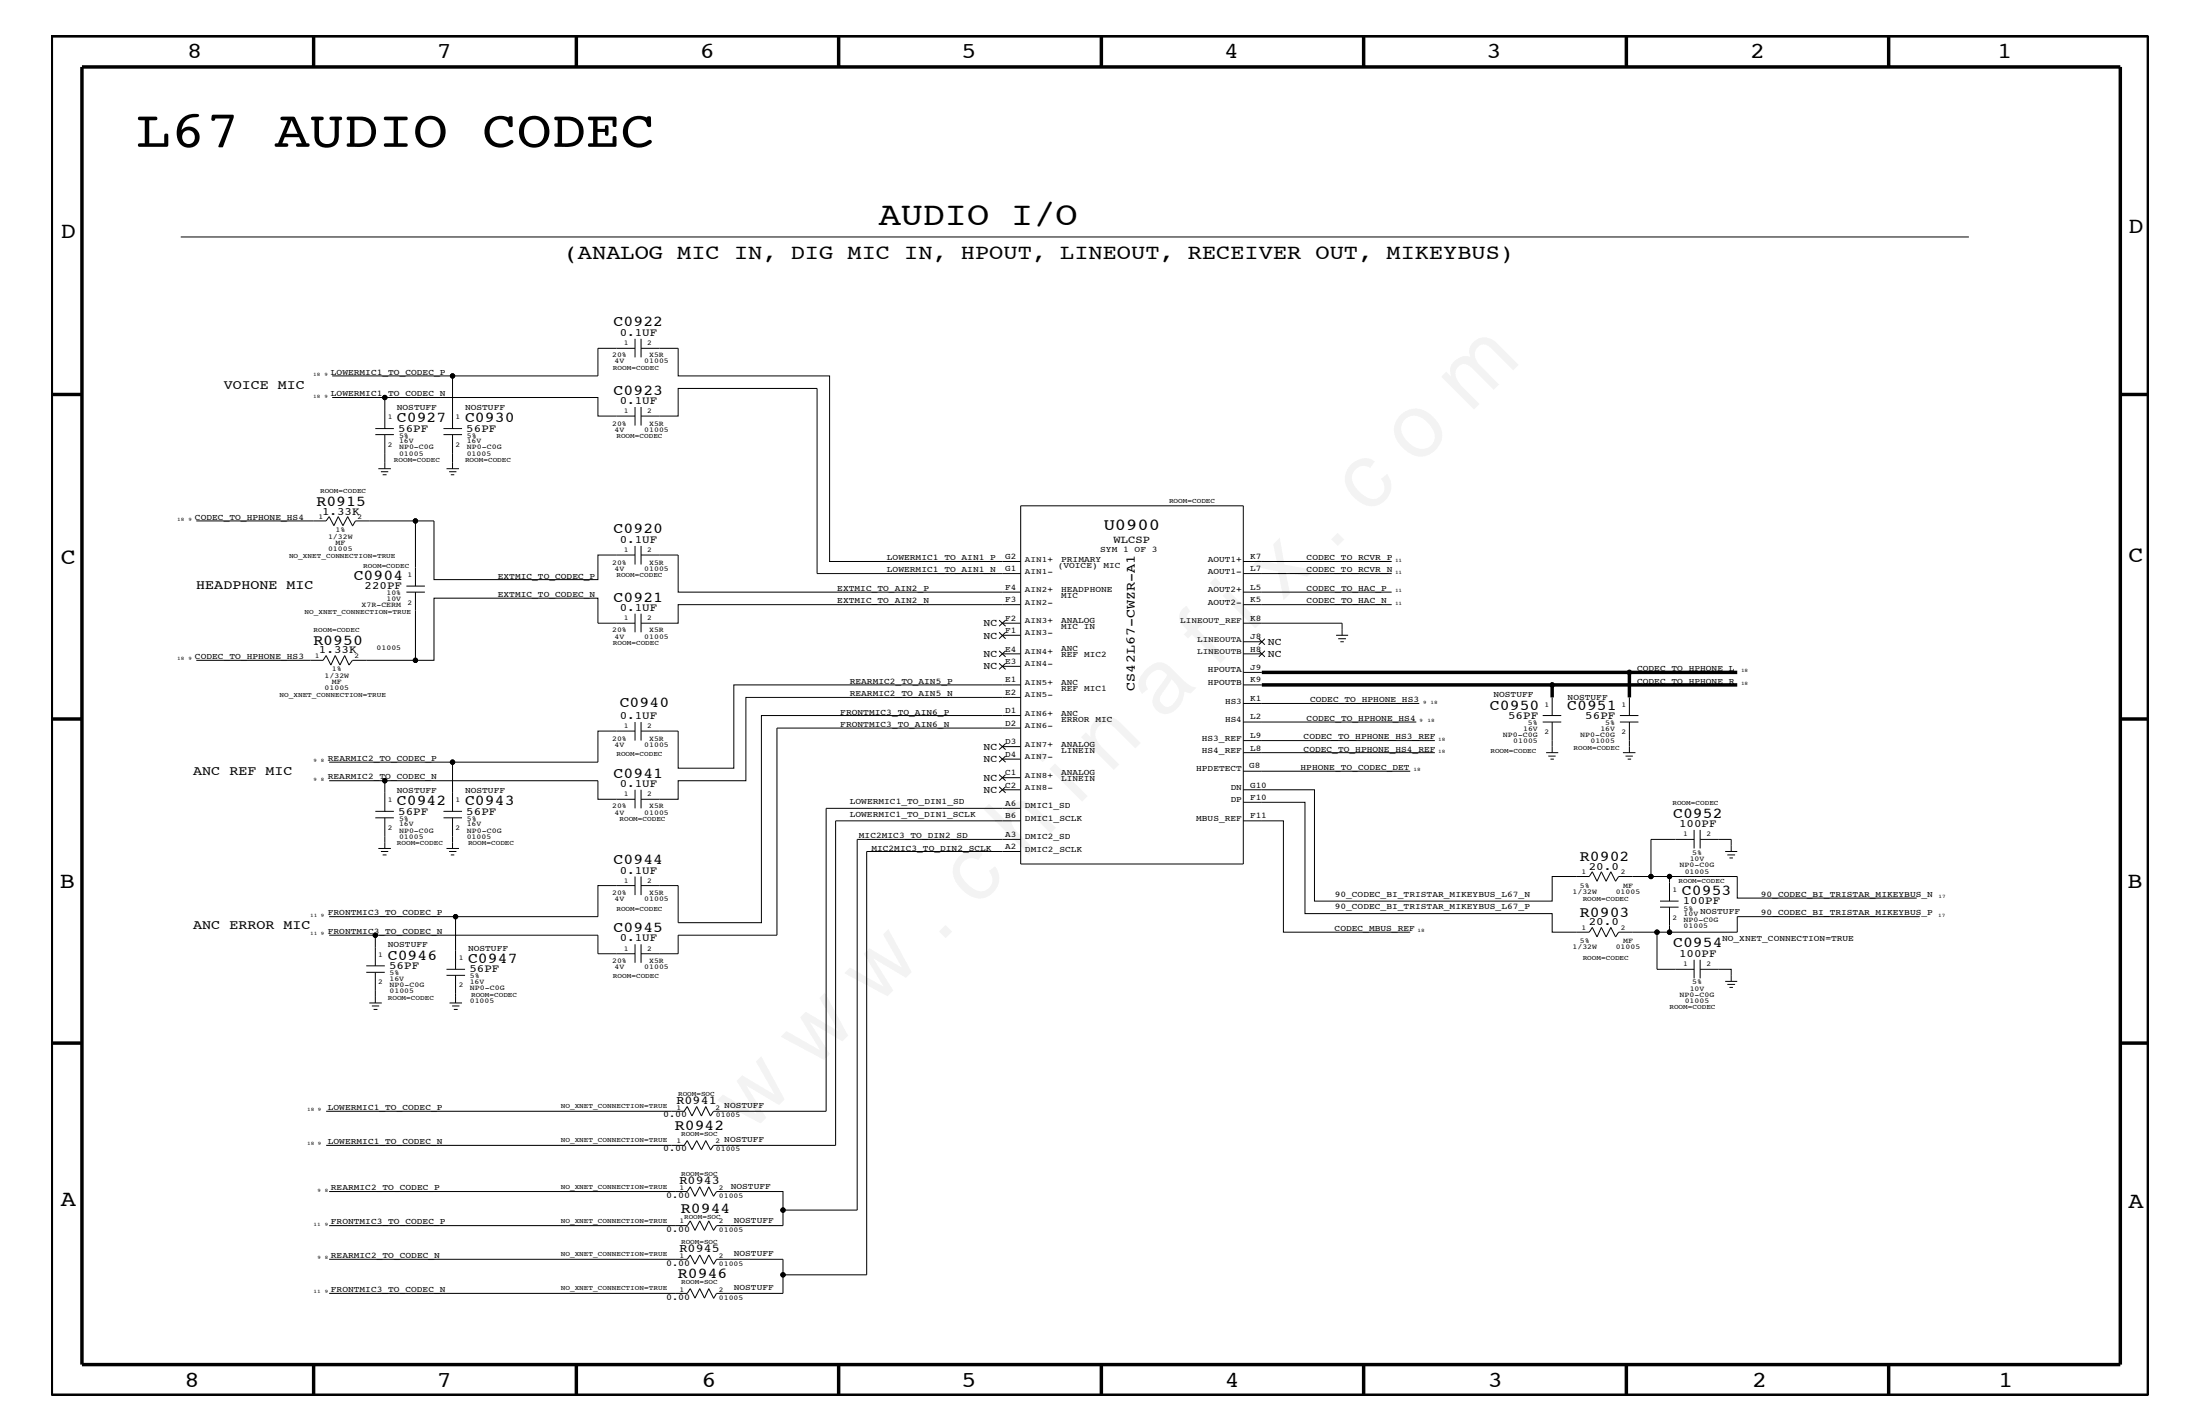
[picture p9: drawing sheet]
<svg xmlns="http://www.w3.org/2000/svg" width="432mm" height="279mm" viewBox="0 0 432 279" stroke-linecap="round" stroke-linejoin="round" font-family="sans-serif">
<g fill="none" stroke="#000" stroke-width=".2">
<path d="M35.5 46.5h350.9M65.2 78h10.3v6.1M75.5 78h41.9v3.6h7.2M88.8 73.8v10.3M124.6 68.3h-7.2v5.5h-52.2M124.6 66.5v3.6M124.6 79.9v3.6M125.8 68.3h7.3v5.5h29.7v36.4h34M125.8 66.5v3.6M125.8 79.9v3.6M73.7 85.3h3.6M73.7 84.1h3.6"/>
<path d="M74.3 92h2.4M74.8 92.6h1.4M75.1 93.2h.8M75.5 85.3v6.7M87 84.1h3.7M87 85.3h3.7M87.6 92h2.5M88.1 92.6h1.5M88.5 93.2h.7M88.8 85.3v6.7M125.8 81.6h7.3v-5.4h27.3v36.3h36.4M200.3 99.2h43.7v70.3h-43.7z"/>
<path d="M38.5 102.2h25.5l.6-.8 .9 1.7 .9-1.7 .9 1.7 .9-1.7 1 1.7M79.8 115h3.6M79.8 116.2h3.6M81.5 116.2v13.4h3.7v-12.2h32.2v4.9h7.2M81.5 102.2h-11.7l-.6 1M124.6 108.9h-7.2v4.8h-32.2v-11.5h-3.7v12.8M124.6 107.1v3.7M125.8 108.9h7.3v7.3h63.7M125.8 107.1v3.7M196.8 118.6h-63.7v3.7h-7.3M38.5 129.6h24.9l.6-1 .9 1.9 .9-1.9 .9 1.9 1-1.9 .8 1.9 .7-.9h12.3M124.6 120.4v3.7"/>
<path d="M125.8 120.4v3.7M196.8 136.8h-50.4v16.4h-13.3v3.6h-7.3M196.8 134.4h-52.8v16.3h-10.9v-7.3h-7.3M247.7 138h30.9M304.6 136.8v3.6M319.8 136.8v3.6M64.6 149.5h24.2M64.6 153.2h10.9M73.7 159.2h3.6M87 159.2h3.7M124.6 143.4h-7.2v6.1h-28.6v9.7M124.6 156.8h-7.2v-3.6h-41.9v6"/>
<path d="M124.6 141.7v3.6M124.6 155v3.6M125.8 141.7v3.6M125.8 155v3.6M196.8 142.9h-44.3v40.6h-19.4v3.6h-7.3M196.8 140.4h-47.4v40.6h-16.3v-7.2h-7.3M196.8 158.6h-34.7v59.4M247.7 141.7h30.3M247.7 151.3h29.1M247.7 157.4h8.4v21.9h48.5v3.6h7.3l.6-.9 1 1.8 .8-1.8 .9 1.8 1-1.8 .9 1.8 .6-.9h10M247.7 155h10.3v21.8h46.6v-4.8h7.3l.6-1 1 1.9 .8-1.9 .9 1.9 1-1.9 .9 1.9 .6-.9h6.3v-7.3h8.5M247.7 147.7h33.9"/>
<path d="M247.7 145.3h33.9M302.8 141.7h3.6M302.8 140.4h3.6M303.5 147.7h2.3M303.9 148.4h1.4M304.3 148.9h.7M304.6 141.7v6M317.9 141.7h3.7M317.9 140.4h3.7M318.5 147.7h2.5M319 148.4h1.5M319.5 148.9h.6"/>
<path d="M319.8 141.7v6M64.6 179.9h24.8v10.3M73.7 160.5h3.6M74.3 166.5h2.4M74.8 167.1h1.4M75.1 167.7h.8M75.5 160.5v6M87 160.5h3.7M87.6 166.5h2.5M88.1 167.1h1.5M88.5 167.7h.7M88.8 160.5v6"/>
<path d="M124.6 173.8h-7.2v6.1h-28M124.6 172v3.6M125.8 172v3.6M170.1 167.1v83h-16.4M196.8 164.7h-28.6v72.7h-14.5v-3.6h-13.1l-.6 .9-.9-1.8-.8 1.8-1-1.8-.9 1.8-.9-1.8-.6 .9h-70.3M196.8 161.1h-32.8v63.6M247.7 161.1h4.2v21.8h24.9M324 172h3.7v4.8M325.8 176.8h3.7M325.8 178h3.7M327.7 172h13.3v4.2h35.2M327.7 178v4.9h13.3v-3h35.8"/>
<path d="M332.5 162.8v3.7M333.7 164.7h6.1v2.4M333.7 162.8v3.7M338.6 167.1h2.4M339 167.7h1.6M339.4 168.3h.7M64.6 183.5h52.8v3.6h7.2M71.9 189.5h3.6M71.9 190.8h3.6M72.5 196.8h2.4M73 197.4h1.4M73.3 198.1h.8"/>
<path d="M73.7 183.5v6M73.7 190.8v6M87.6 190.2h3.7M87.6 191.4h3.7M88.2 196.8h2.5M88.7 197.4h1.5M89.1 198.1h.7M89.4 191.4v5.4M124.6 185.3v3.6M125.8 185.3v3.6M325.2 182.9v7.3h7.3M332.5 188.3v3.7"/>
<path d="M333.7 190.2h6.1v2.4M333.7 188.3v3.7M338.6 192.6h2.4M339 193.1h1.6M339.4 193.7h.7M134.9 217.1l-.6 .9h-70.3M134.9 223.8l-.6 .9h-70.3M153.7 237.4v3.1h-13.1l-.6 .9-.9-1.9-.8 1.9-1-1.9-.9 1.9-.9-1.9-.6 1h-70.3M64.6 253.8h70.3l.6-1 .9 1.9 .9-1.9 1 1.9 .8-1.9 .9 1.9M64.6 247.1h70.3l.6-.9 .9 1.8 .9-1.8 1 1.8 .8-1.8 .9 1.8M140 248.1l.6-1h13.1v6.7h-13.1l-.6 1"/>
<circle cx="75.5" cy="78" r=".42"/>
<circle cx="88.8" cy="73.8" r=".42"/>
<circle cx="81.5" cy="102.2" r=".42"/>
<circle cx="81.5" cy="129.6" r=".42"/>
<circle cx="304.6" cy="134.4" r=".42"/>
<circle cx="319.8" cy="131.9" r=".42"/>
<circle cx="75.5" cy="153.2" r=".42"/>
<circle cx="88.8" cy="149.5" r=".42"/>
<circle cx="89.4" cy="179.9" r=".42"/>
<circle cx="324" cy="172" r=".42"/>
<circle cx="327.7" cy="172" r=".42"/>
<circle cx="73.7" cy="183.5" r=".42"/>
<circle cx="325.2" cy="182.9" r=".42"/>
<circle cx="327.7" cy="182.9" r=".42"/>
<circle cx="153.7" cy="237.4" r=".42"/>
<circle cx="153.7" cy="250.1" r=".42"/>
</g>
<g fill="none" stroke="#000" stroke-width=".68" stroke-linecap="butt">
<path d="M10.1 7h411.6v266.8h-411.6zM16.1 13.1h400.1v254.6h-400.1zM61.6 7v6.1M113.1 7v6.1M164.6 7v6.1M216.2 7v6.1M267.6 7v6.1M319.2 7v6.1M370.7 7v6.1M10.1 77.4h6M416.2 77.4h5.5M247.7 131.9h93.3"/>
<path d="M247.7 134.4h93.3M304.6 134.4v2.4M319.8 131.9v4.9M10.1 141.1h6M416.2 141.1h5.5M10.1 204.7h6M416.2 204.7h5.5M61.6 267.7v6.1M113.1 267.7v6.1M164.6 267.7v6.1M216.2 268v5.8M267.6 267.7v6.1"/>
<path d="M319.2 267.7v6.1M370.7 267.7v6.1"/>
</g>
<g fill="#000">
<circle cx="75.5" cy="78" r=".42"/>
<circle cx="88.8" cy="73.8" r=".42"/>
<circle cx="81.5" cy="102.2" r=".42"/>
<circle cx="81.5" cy="129.6" r=".42"/>
<circle cx="304.6" cy="134.4" r=".42"/>
<circle cx="319.8" cy="131.9" r=".42"/>
<circle cx="75.5" cy="153.2" r=".42"/>
<circle cx="88.8" cy="149.5" r=".42"/>
<circle cx="89.4" cy="179.9" r=".42"/>
<circle cx="324" cy="172" r=".42"/>
<circle cx="327.7" cy="172" r=".42"/>
<circle cx="73.7" cy="183.5" r=".42"/>
<circle cx="325.2" cy="182.9" r=".42"/>
<circle cx="327.7" cy="182.9" r=".42"/>
<circle cx="153.7" cy="237.4" r=".42"/>
<circle cx="153.7" cy="250.1" r=".42"/>
</g>
<text font-size="17.6" x="147.1" y="222.6" transform="rotate(-45 147.1 222.6)">w w w . c h i n a f i x . c o m</text>
<text font-size="10.2" x="26.8" y="28.8">L67 AUDIO CODEC</text>
<text font-size="6.5" x="172.5" y="44.1">AUDIO I/O</text>
<g font-size="4.5">
<text x="36.7" y="11.5">8</text>
<text x="85.8" y="11.5">7</text>
<text x="137.3" y="11.5">6</text>
<text x="188.7" y="11.5">5</text>
<text x="240.3" y="11.5">4</text>
<text x="291.8" y="11.5">3</text>
<text x="343.5" y="11.5">2</text>
<text x="392" y="11.5">1</text>
<text x="11.9" y="46.8">D</text>
<text x="417.7" y="45.7">D</text>
<text x="11.9" y="110.6">C</text>
<text x="417.7" y="110.4">C</text>
<text x="11.8" y="174.3">B</text>
<text x="417.6" y="174.2">B</text>
<text x="11.9" y="236.7">A</text>
<text x="417.7" y="237.1">A</text>
<text x="36.2" y="272.1">8</text>
<text x="85.8" y="272.1">7</text>
<text x="137.7" y="272.1">6</text>
<text x="188.7" y="272.1">5</text>
<text x="240.4" y="272.1">4</text>
<text x="292" y="272.1">3</text>
<text x="343.9" y="272.1">2</text>
<text x="392.2" y="272.1">1</text>
</g>
<text font-size="4.1" x="110.7" y="50.7">(ANALOG MIC IN, DIG MIC IN, HPOUT, LINEOUT, RECEIVER OUT, MIKEYBUS)</text>
<text font-size="3.3" x="216.6" y="104.1">U0900</text>
<g font-size="3">
<text x="120.4" y="64">C0922</text>
<text x="120.4" y="77.4">C0923</text>
<text x="77.9" y="82.8">C0927</text>
<text x="91.3" y="82.8">C0930</text>
<text x="62.1" y="99.3">R0915</text>
<text x="120.4" y="104.7">C0920</text>
<text x="69.4" y="113.7">C0904</text>
<text x="120.4" y="118.1">C0921</text>
<text x="61.5" y="126.5">R0950</text>
<text x="121.6" y="138.6">C0940</text>
<text x="292.4" y="139.2">C0950</text>
<text x="307.6" y="139.2">C0951</text>
<text x="120.4" y="152.6">C0941</text>
<text x="77.9" y="158">C0942</text>
<text x="91.3" y="158">C0943</text>
<text x="328.4" y="160.5">C0952</text>
<text x="120.4" y="169.5">C0944</text>
<text x="310.1" y="168.9">R0902</text>
<text x="310.1" y="179.9">R0903</text>
<text x="330.1" y="175.6">C0953</text>
<text x="120.4" y="182.9">C0945</text>
<text x="328.4" y="185.9">C0954</text>
<text x="76.1" y="188.3">C0946</text>
<text x="91.9" y="188.9">C0947</text>
<text x="132.5" y="221.7">R0942</text>
<text x="133.6" y="238">R0944</text>
<text x="133.1" y="250.7">R0946</text>
</g>
<g font-size="2.6">
<text x="43.9" y="76.2">VOICE MIC</text>
<text x="38.5" y="115.6">HEADPHONE MIC</text>
<text x="222.8" y="135.5" transform="rotate(-90 222.8 135.5)">CS42L67-CWZR-A1</text>
<text x="37.9" y="152">ANC REF MIC</text>
<text x="37.9" y="182.2">ANC ERROR MIC</text>
</g>
<g font-size="2.4">
<text x="132.8" y="216.6">R0941</text>
<text x="133.4" y="232.4">R0943</text>
<text x="133.4" y="245.6">R0945</text>
</g>
<g font-size="2.2">
<text x="121.6" y="65.9">0.1UF</text>
<text x="121.6" y="79.2">0.1UF</text>
<text x="78.1" y="84.7">56PF</text>
<text x="91.5" y="84.7">56PF</text>
<text x="63.2" y="101">1.33K</text>
<text x="121.6" y="106.5">0.1UF</text>
<text x="71.5" y="115.6">220PF</text>
<text x="121.6" y="119.8">0.1UF</text>
<text x="62.6" y="128.2">1.33K</text>
<text x="121.6" y="141.1">0.1UF</text>
<text x="296" y="141.1">56PF</text>
<text x="311.2" y="141.1">56PF</text>
<text x="121.6" y="154.4">0.1UF</text>
<text x="78.1" y="159.9">56PF</text>
<text x="91.5" y="159.9">56PF</text>
<text x="329.6" y="162.2">100PF</text>
<text x="121.6" y="171.4">0.1UF</text>
<text x="311.8" y="170.6">20.0</text>
<text x="330.3" y="177.4">100PF</text>
<text x="121.6" y="184.7">0.1UF</text>
<text x="311.8" y="181.6">20.0</text>
<text x="76.4" y="190.2">56PF</text>
<text x="92.1" y="190.8">56PF</text>
<text x="329.6" y="187.7">100PF</text>
</g>
<text font-size="2.1" x="218.6" y="106.5">WLCSP</text>
<g font-size="2">
<text x="193" y="122.9">NC</text>
<text x="193" y="125.3">NC</text>
<text x="193" y="128.9">NC</text>
<text x="193" y="131.3">NC</text>
<text x="248.8" y="128.9">NC</text>
<text x="248.8" y="126.5">NC</text>
<text x="193" y="149.5">NC</text>
<text x="193" y="147.1">NC</text>
<text x="193" y="153.2">NC</text>
<text x="193" y="155.6">NC</text>
</g>
<g font-size="1.8">
<text x="130.1" y="219.2">0.00</text>
<text x="130.1" y="225.9">0.00</text>
<text x="130.7" y="235">0.00</text>
<text x="130.7" y="241.7">0.00</text>
<text x="130.7" y="248.4">0.00</text>
<text x="130.7" y="255">0.00</text>
</g>
<g font-size="1.7">
<text x="64.9" y="77.8">LOWERMIC1_TO_CODEC_N</text>
<text x="64.9" y="73.5">LOWERMIC1_TO_CODEC_P</text>
<text x="77.9" y="80.5">NOSTUFF</text>
<text x="91.3" y="80.5">NOSTUFF</text>
<text x="38.3" y="102.1">CODEC_TO_HPHONE_HS4</text>
<text x="97.7" y="113.6">EXTMIC_TO_CODEC_P</text>
<text x="174.1" y="112.3">LOWERMIC1_TO_AIN1_N</text>
<text x="174.1" y="109.9">LOWERMIC1_TO_AIN1_P</text>
<text x="197.3" y="112">G1</text>
<text x="197.3" y="109.7">G2</text>
<text x="207.6" y="111.4">(VOICE) MIC</text>
<text x="208.3" y="110.2">PRIMARY</text>
<text x="215.9" y="108.3">SYM 1 OF 3</text>
<text x="237.1" y="112.6">AOUT1-</text>
<text x="237.1" y="110.2">AOUT1+</text>
<text x="245.4" y="112">L7</text>
<text x="245.4" y="109.7">K7</text>
<text x="256.5" y="112.3">CODEC_TO_RCVR_N</text>
<text x="256.5" y="109.9">CODEC_TO_RCVR_P</text>
<text x="97.7" y="117.2">EXTMIC_TO_CODEC_N</text>
<text x="164.3" y="115.9">EXTMIC_TO_AIN2_P</text>
<text x="164.3" y="118.4">EXTMIC_TO_AIN2_N</text>
<text x="197.3" y="115.7">F4</text>
<text x="197.3" y="118.1">F3</text>
<text x="208.3" y="117.4">MIC</text>
<text x="208.3" y="116.2">HEADPHONE</text>
<text x="237.1" y="118.6">AOUT2-</text>
<text x="237.1" y="116.2">AOUT2+</text>
<text x="245.4" y="118.1">K5</text>
<text x="245.4" y="115.7">L5</text>
<text x="256.5" y="115.9">CODEC_TO_HAC_P</text>
<text x="256.5" y="118.4">CODEC_TO_HAC_N</text>
<text x="197.3" y="124.2">F1</text>
<text x="197.3" y="121.8">F2</text>
<text x="208.3" y="123.5">MIC IN</text>
<text x="208.3" y="122.3">ANALOG</text>
<text x="245.4" y="121.8">K8</text>
<text x="245.4" y="125.4">J8</text>
<text x="38.3" y="129.3">CODEC_TO_HPHONE_HS3</text>
<text x="197.3" y="127.9">E4</text>
<text x="197.3" y="130.2">E3</text>
<text x="208.3" y="127.7">ANC</text>
<text x="208.3" y="128.9">REF MIC2</text>
<text x="237.1" y="131.9">HPOUTA</text>
<text x="245.4" y="127.9">H8</text>
<text x="245.4" y="131.5">J9</text>
<text x="321.3" y="131.7">CODEC_TO_HPHONE_L</text>
<text x="166.8" y="134.1">REARMIC2_TO_AIN5_P</text>
<text x="166.8" y="136.6">REARMIC2_TO_AIN5_N</text>
<text x="197.3" y="136.3">E2</text>
<text x="197.3" y="133.9">E1</text>
<text x="208.3" y="134.4">ANC</text>
<text x="208.3" y="135.6">REF MIC1</text>
<text x="237.1" y="134.4">HPOUTB</text>
<text x="245.4" y="133.9">K9</text>
<text x="245.4" y="137.5">K1</text>
<text x="257.1" y="137.8">CODEC_TO_HPHONE_HS3</text>
<text x="293.1" y="136.8">NOSTUFF</text>
<text x="307.7" y="137.4">NOSTUFF</text>
<text x="321.3" y="134.1">CODEC_TO_HPHONE_R</text>
<text x="164.9" y="140.2">FRONTMIC3_TO_AIN6_P</text>
<text x="164.9" y="142.6">FRONTMIC3_TO_AIN6_N</text>
<text x="197.3" y="140">D1</text>
<text x="197.3" y="142.4">D2</text>
<text x="208.3" y="140.4">ANC</text>
<text x="208.3" y="141.7">ERROR MIC</text>
<text x="240.5" y="138">HS3</text>
<text x="240.5" y="141.7">HS4</text>
<text x="245.4" y="141.2">L2</text>
<text x="256.5" y="141.4">CODEC_TO_HPHONE_HS4</text>
<text x="64.3" y="149.3">REARMIC2_TO_CODEC_P</text>
<text x="197.3" y="148.4">D4</text>
<text x="197.3" y="146">D3</text>
<text x="208.3" y="146.5">ANALOG</text>
<text x="208.3" y="147.7">LINEIN</text>
<text x="235.9" y="145.3">HS3_REF</text>
<text x="235.9" y="147.7">HS4_REF</text>
<text x="245.4" y="144.8">L9</text>
<text x="245.4" y="147.3">L8</text>
<text x="255.9" y="145.1">CODEC_TO_HPHONE_HS3_REF</text>
<text x="255.9" y="147.5">CODEC_TO_HPHONE_HS4_REF</text>
<text x="64.3" y="152.9">REARMIC2_TO_CODEC_N</text>
<text x="77.9" y="155.6">NOSTUFF</text>
<text x="91.3" y="155.6">NOSTUFF</text>
<text x="197.3" y="152.1">C1</text>
<text x="197.3" y="154.5">C2</text>
<text x="208.3" y="152">ANALOG</text>
<text x="208.3" y="153.2">LINEIN</text>
<text x="234.8" y="151.3">HPDETECT</text>
<text x="241.6" y="155">DN</text>
<text x="245.2" y="150.7">G8</text>
<text x="245.4" y="154.5">G10</text>
<text x="255.3" y="151.1">HPHONE_TO_CODEC_DET</text>
<text x="166.8" y="157.8">LOWERMIC1_TO_DIN1_SD</text>
<text x="166.8" y="160.2">LOWERMIC1_TO_DIN1_SCLK</text>
<text x="197.3" y="158.2">A6</text>
<text x="197.3" y="160.6">B6</text>
<text x="201.2" y="158.6">DMIC1_SD</text>
<text x="201.2" y="161.1">DMIC1_SCLK</text>
<text x="234.8" y="161.1">MBUS_REF</text>
<text x="241.6" y="157.4">DP</text>
<text x="245.4" y="156.9">F10</text>
<text x="245.4" y="160.6">F11</text>
<text x="168.6" y="164.5">MIC2MIC3_TO_DIN2_SD</text>
<text x="171" y="166.9">MIC2MIC3_TO_DIN2_SCLK</text>
<text x="197.3" y="166.7">A2</text>
<text x="197.3" y="164.2">A3</text>
<text x="201.2" y="164.7">DMIC2_SD</text>
<text x="201.2" y="167.1">DMIC2_SCLK</text>
<text x="64.3" y="179.6">FRONTMIC3_TO_CODEC_P</text>
<text x="262" y="178.4">90_CODEC_BI_TRISTAR_MIKEYBUS_L67_P</text>
<text x="262" y="176">90_CODEC_BI_TRISTAR_MIKEYBUS_L67_N</text>
<text x="333.7" y="179.3">NOSTUFF</text>
<text x="345.6" y="179.6">90_CODEC_BI_TRISTAR_MIKEYBUS_P</text>
<text x="345.6" y="176">90_CODEC_BI_TRISTAR_MIKEYBUS_N</text>
<text x="64.3" y="183.2">FRONTMIC3_TO_CODEC_N</text>
<text x="76.1" y="185.9">NOSTUFF</text>
<text x="262" y="182.7">CODEC_MBUS_REF</text>
<text x="338" y="184.7">NO_XNET_CONNECTION=TRUE</text>
<text x="91.9" y="186.5">NOSTUFF</text>
<text x="64.3" y="217.8">LOWERMIC1_TO_CODEC_P</text>
<text x="142.2" y="217.5">NOSTUFF</text>
<text x="64.3" y="224.5">LOWERMIC1_TO_CODEC_N</text>
<text x="142.2" y="224.1">NOSTUFF</text>
<text x="64.9" y="233.5">REARMIC2_TO_CODEC_P</text>
<text x="143.4" y="233.2">NOSTUFF</text>
<text x="144" y="239.9">NOSTUFF</text>
<text x="64.9" y="240.2">FRONTMIC3_TO_CODEC_P</text>
<text x="64.9" y="246.9">REARMIC2_TO_CODEC_N</text>
<text x="144" y="246.5">NOSTUFF</text>
<text x="64.9" y="253.5">FRONTMIC3_TO_CODEC_N</text>
<text x="144" y="253.2">NOSTUFF</text>
</g>
<g font-size="1.6">
<text x="201.2" y="112.6">AIN1-</text>
<text x="201.2" y="110.2">AIN1+</text>
<text x="201.2" y="116.2">AIN2+</text>
<text x="201.2" y="118.6">AIN2-</text>
<text x="201.2" y="124.7">AIN3-</text>
<text x="201.2" y="122.3">AIN3+</text>
<text x="231.6" y="122.3">LINEOUT_REF</text>
<text x="234.9" y="125.9">LINEOUTA</text>
<text x="201.2" y="128.3">AIN4+</text>
<text x="201.2" y="130.8">AIN4-</text>
<text x="234.9" y="128.3">LINEOUTB</text>
<text x="201.2" y="136.9">AIN5-</text>
<text x="201.2" y="134.4">AIN5+</text>
<text x="201.2" y="140.4">AIN6+</text>
<text x="201.2" y="142.9">AIN6-</text>
<text x="201.2" y="149">AIN7-</text>
<text x="201.2" y="146.5">AIN7+</text>
<text x="201.2" y="152.6">AIN8+</text>
<text x="201.2" y="155">AIN8-</text>
</g>
<g font-size="1.4">
<text x="120.1" y="70.1">20%</text>
<text x="120.6" y="71.3">4V</text>
<text x="122.4" y="67.7">1</text>
<text x="126.4" y="71.3">01005</text>
<text x="127" y="67.7">2</text>
<text x="127.4" y="70.1">X5R</text>
<text x="120.3" y="72.6">ROOM=CODEC</text>
<text x="76.1" y="82.2">1</text>
<text x="89.4" y="82.2">1</text>
<text x="120.1" y="83.5">20%</text>
<text x="122.4" y="81.1">1</text>
<text x="127" y="81.1">2</text>
<text x="127.4" y="83.5">X5R</text>
<text x="76.1" y="87.7">2</text>
<text x="78.3" y="88.2">NP0-C0G</text>
<text x="78.3" y="87">16V</text>
<text x="78.3" y="89.4">01005</text>
<text x="78.3" y="85.9">5%</text>
<text x="89.4" y="87.7">2</text>
<text x="91.6" y="87">16V</text>
<text x="91.6" y="88.2">NP0-C0G</text>
<text x="91.6" y="85.9">5%</text>
<text x="91.6" y="89.4">01005</text>
<text x="120.6" y="84.7">4V</text>
<text x="121" y="85.9">ROOM=CODEC</text>
<text x="126.4" y="84.7">01005</text>
<text x="77.3" y="90.7">ROOM=CODEC</text>
<text x="91.3" y="90.7">ROOM=CODEC</text>
<text x="62.5" y="101.9">1</text>
<text x="62.8" y="96.8">ROOM=CODEC</text>
<text x="70.2" y="101.9">2</text>
<text x="229.4" y="98.7">ROOM=CODEC</text>
<text x="64.4" y="105.7">1/32W</text>
<text x="65.8" y="106.9">MF</text>
<text x="65.8" y="104.4">1%</text>
<text x="56.7" y="109.5">NO_XNET_CONNECTION=TRUE</text>
<text x="64.4" y="108.1">01005</text>
<text x="71.3" y="111.4">ROOM=CODEC</text>
<text x="80" y="113.1">1</text>
<text x="120.1" y="110.8">20%</text>
<text x="120.6" y="112">4V</text>
<text x="121" y="113.1">ROOM=CODEC</text>
<text x="122.4" y="108.3">1</text>
<text x="126.4" y="112">01005</text>
<text x="127" y="108.3">2</text>
<text x="127.4" y="110.8">X5R</text>
<text x="71" y="119.1">X7R-CERM</text>
<text x="75.9" y="116.8">10%</text>
<text x="75.9" y="117.9">10V</text>
<text x="80" y="118.6">2</text>
<text x="59.8" y="120.4">NO_XNET_CONNECTION=TRUE</text>
<text x="61.6" y="124.1">ROOM=CODEC</text>
<text x="120.1" y="124.1">20%</text>
<text x="120.6" y="125.3">4V</text>
<text x="122.4" y="121.7">1</text>
<text x="126.4" y="125.3">01005</text>
<text x="127" y="121.7">2</text>
<text x="127.4" y="124.1">X5R</text>
<text x="61.8" y="129.1">1</text>
<text x="65.2" y="131.7">1%</text>
<text x="69.6" y="129.1">2</text>
<text x="73.9" y="127.6">01005</text>
<text x="120.3" y="126.5">ROOM=CODEC</text>
<text x="54.9" y="136.8">NO_XNET_CONNECTION=TRUE</text>
<text x="63.7" y="135.3">01005</text>
<text x="63.7" y="133">1/32W</text>
<text x="65.2" y="134.1">MF</text>
<text x="122.4" y="142.9">1</text>
<text x="127" y="142.9">2</text>
<text x="299" y="143.4">16V</text>
<text x="299.9" y="142.3">5%</text>
<text x="303.1" y="138.6">1</text>
<text x="314.1" y="143.4">16V</text>
<text x="315" y="142.3">5%</text>
<text x="318.3" y="138.6">1</text>
<text x="120.1" y="145.3">20%</text>
<text x="120.6" y="146.5">4V</text>
<text x="121" y="148.4">ROOM=CODEC</text>
<text x="126.4" y="146.5">01005</text>
<text x="127.4" y="145.3">X5R</text>
<text x="292.5" y="147.7">ROOM=CODEC</text>
<text x="295" y="144.6">NP0-C0G</text>
<text x="297" y="145.7">01005</text>
<text x="303.1" y="144">2</text>
<text x="308.9" y="147.1">ROOM=CODEC</text>
<text x="310.1" y="144.6">NP0-C0G</text>
<text x="312.2" y="145.7">01005</text>
<text x="318.3" y="144">2</text>
<text x="76.1" y="157.4">1</text>
<text x="78.3" y="161.1">5%</text>
<text x="89.4" y="157.4">1</text>
<text x="91.6" y="161.1">5%</text>
<text x="120.1" y="158.6">20%</text>
<text x="120.6" y="159.9">4V</text>
<text x="121.6" y="161.1">ROOM=CODEC</text>
<text x="122.4" y="156.2">1</text>
<text x="126.4" y="159.9">01005</text>
<text x="127" y="156.2">2</text>
<text x="127.4" y="158.6">X5R</text>
<text x="328.3" y="158">ROOM=CODEC</text>
<text x="76.1" y="162.8">2</text>
<text x="77.9" y="165.9">ROOM=CODEC</text>
<text x="78.3" y="163.4">NP0-C0G</text>
<text x="78.3" y="162.2">16V</text>
<text x="78.3" y="164.5">01005</text>
<text x="89.4" y="162.8">2</text>
<text x="91.6" y="162.2">16V</text>
<text x="91.6" y="163.4">NP0-C0G</text>
<text x="91.6" y="164.5">01005</text>
<text x="91.9" y="165.9">ROOM=CODEC</text>
<text x="330.4" y="164.1">1</text>
<text x="332.1" y="167.8">5%</text>
<text x="334.9" y="164.1">2</text>
<text x="122.4" y="173.2">1</text>
<text x="127" y="173.2">2</text>
<text x="310.4" y="171.6">1</text>
<text x="318.1" y="171.6">2</text>
<text x="329.4" y="173.2">ROOM=CODEC</text>
<text x="329.6" y="170.1">NP0-C0G</text>
<text x="330.7" y="171.4">01005</text>
<text x="331.6" y="168.9">10V</text>
<text x="120.1" y="175.6">20%</text>
<text x="120.6" y="176.8">4V</text>
<text x="121" y="178.7">ROOM=CODEC</text>
<text x="126.4" y="176.8">01005</text>
<text x="127.4" y="175.6">X5R</text>
<text x="308.7" y="175.4">1/32W</text>
<text x="310.1" y="174.2">5%</text>
<text x="310.6" y="176.8">ROOM=CODEC</text>
<text x="317.1" y="175.4">01005</text>
<text x="318.6" y="174.2">MF</text>
<text x="328.3" y="175">1</text>
<text x="330.5" y="178.7">5%</text>
<text x="330.5" y="179.7">10V</text>
<text x="310.1" y="185">5%</text>
<text x="310.4" y="182.5">1</text>
<text x="318.1" y="182.5">2</text>
<text x="318.6" y="185">MF</text>
<text x="328.3" y="180.4">2</text>
<text x="330.5" y="182.1">01005</text>
<text x="330.5" y="181">NP0-C0G</text>
<text x="74.3" y="187.7">1</text>
<text x="76.5" y="191.4">5%</text>
<text x="90.1" y="188.3">1</text>
<text x="92.2" y="192">5%</text>
<text x="120.1" y="188.9">20%</text>
<text x="120.3" y="192">ROOM=CODEC</text>
<text x="120.6" y="190.2">4V</text>
<text x="122.4" y="186.5">1</text>
<text x="126.4" y="190.2">01005</text>
<text x="127" y="186.5">2</text>
<text x="127.4" y="188.9">X5R</text>
<text x="308.7" y="186.3">1/32W</text>
<text x="310.6" y="188.3">ROOM=CODEC</text>
<text x="317.1" y="186.3">01005</text>
<text x="330.4" y="189.5">1</text>
<text x="334.9" y="189.5">2</text>
<text x="74.3" y="193.2">2</text>
<text x="76.1" y="196.2">ROOM=CODEC</text>
<text x="76.5" y="194.8">01005</text>
<text x="76.5" y="192.5">16V</text>
<text x="76.5" y="193.7">NP0-C0G</text>
<text x="90.1" y="193.7">2</text>
<text x="92.2" y="193.1">16V</text>
<text x="92.2" y="194.3">NP0-C0G</text>
<text x="92.2" y="196.7">01005</text>
<text x="92.5" y="195.6">ROOM=CODEC</text>
<text x="329.6" y="195.6">NP0-C0G</text>
<text x="330.7" y="196.8">01005</text>
<text x="331.6" y="194.4">10V</text>
<text x="332.1" y="193.2">5%</text>
<text x="327.7" y="198.1">ROOM=CODEC</text>
<text x="133.1" y="215">ROOM=SOC</text>
<text x="110.1" y="217.5">NO_XNET_CONNECTION=TRUE</text>
<text x="132.8" y="217.7">1</text>
<text x="140.5" y="217.7">2</text>
<text x="140.5" y="219.2">01005</text>
<text x="110.1" y="224.1">NO_XNET_CONNECTION=TRUE</text>
<text x="132.8" y="224.3">1</text>
<text x="133.7" y="222.9">ROOM=SOC</text>
<text x="140.5" y="224.3">2</text>
<text x="140.5" y="225.9">01005</text>
<text x="110.1" y="233.2">NO_XNET_CONNECTION=TRUE</text>
<text x="133.4" y="233.4">1</text>
<text x="133.7" y="230.7">ROOM=SOC</text>
<text x="141.1" y="233.4">2</text>
<text x="110.1" y="239.9">NO_XNET_CONNECTION=TRUE</text>
<text x="134.3" y="239.2">ROOM=SOC</text>
<text x="141.1" y="235">01005</text>
<text x="133.4" y="240.1">1</text>
<text x="133.7" y="244.1">ROOM=SOC</text>
<text x="141.1" y="240.1">2</text>
<text x="141.1" y="241.7">01005</text>
<text x="110.1" y="246.5">NO_XNET_CONNECTION=TRUE</text>
<text x="133.4" y="246.7">1</text>
<text x="133.7" y="252">ROOM=SOC</text>
<text x="141.1" y="246.7">2</text>
<text x="141.1" y="248.4">01005</text>
<text x="110.1" y="253.2">NO_XNET_CONNECTION=TRUE</text>
<text x="133.4" y="253.4">1</text>
<text x="141.1" y="253.4">2</text>
<text x="141.1" y="255">01005</text>
</g>
<g font-size="1">
<text x="61.5" y="73.8">18</text>
<text x="63.7" y="73.8">9</text>
<text x="61.5" y="78">18</text>
<text x="63.7" y="78">9</text>
<text x="34.8" y="102.2">18</text>
<text x="37" y="102.2">9</text>
<text x="273.8" y="110.2">11</text>
<text x="273.8" y="112.6">11</text>
<text x="273.8" y="118.6">11</text>
<text x="273.8" y="116.2">11</text>
<text x="34.8" y="129.6">18</text>
<text x="37" y="129.6">9</text>
<text x="341.7" y="131.9">18</text>
<text x="341.7" y="134.4">18</text>
<text x="278.6" y="141.7">9</text>
<text x="279.3" y="138">9</text>
<text x="280.2" y="141.7">18</text>
<text x="280.8" y="138">18</text>
<text x="61.6" y="149.5">9</text>
<text x="63" y="149.5">8</text>
<text x="282.3" y="147.7">18</text>
<text x="282.3" y="145.3">18</text>
<text x="61.6" y="153.2">9</text>
<text x="63" y="153.2">8</text>
<text x="277.5" y="151.3">18</text>
<text x="60.9" y="179.9">11 9</text>
<text x="380.4" y="179.9">17</text>
<text x="380.5" y="176.2">17</text>
<text x="60.9" y="183.5">11 9</text>
<text x="278.2" y="182.9">18</text>
<text x="60.3" y="218">18 9</text>
<text x="60.3" y="224.7">18 9</text>
<text x="62.3" y="233.8">9</text>
<text x="63.8" y="233.8">8</text>
<text x="61.6" y="240.5">11</text>
<text x="63.8" y="240.5">9</text>
<text x="62.3" y="247.1">9</text>
<text x="63.8" y="247.1">8</text>
<text x="61.6" y="253.8">11</text>
<text x="63.8" y="253.8">9</text>
</g>
</svg>
